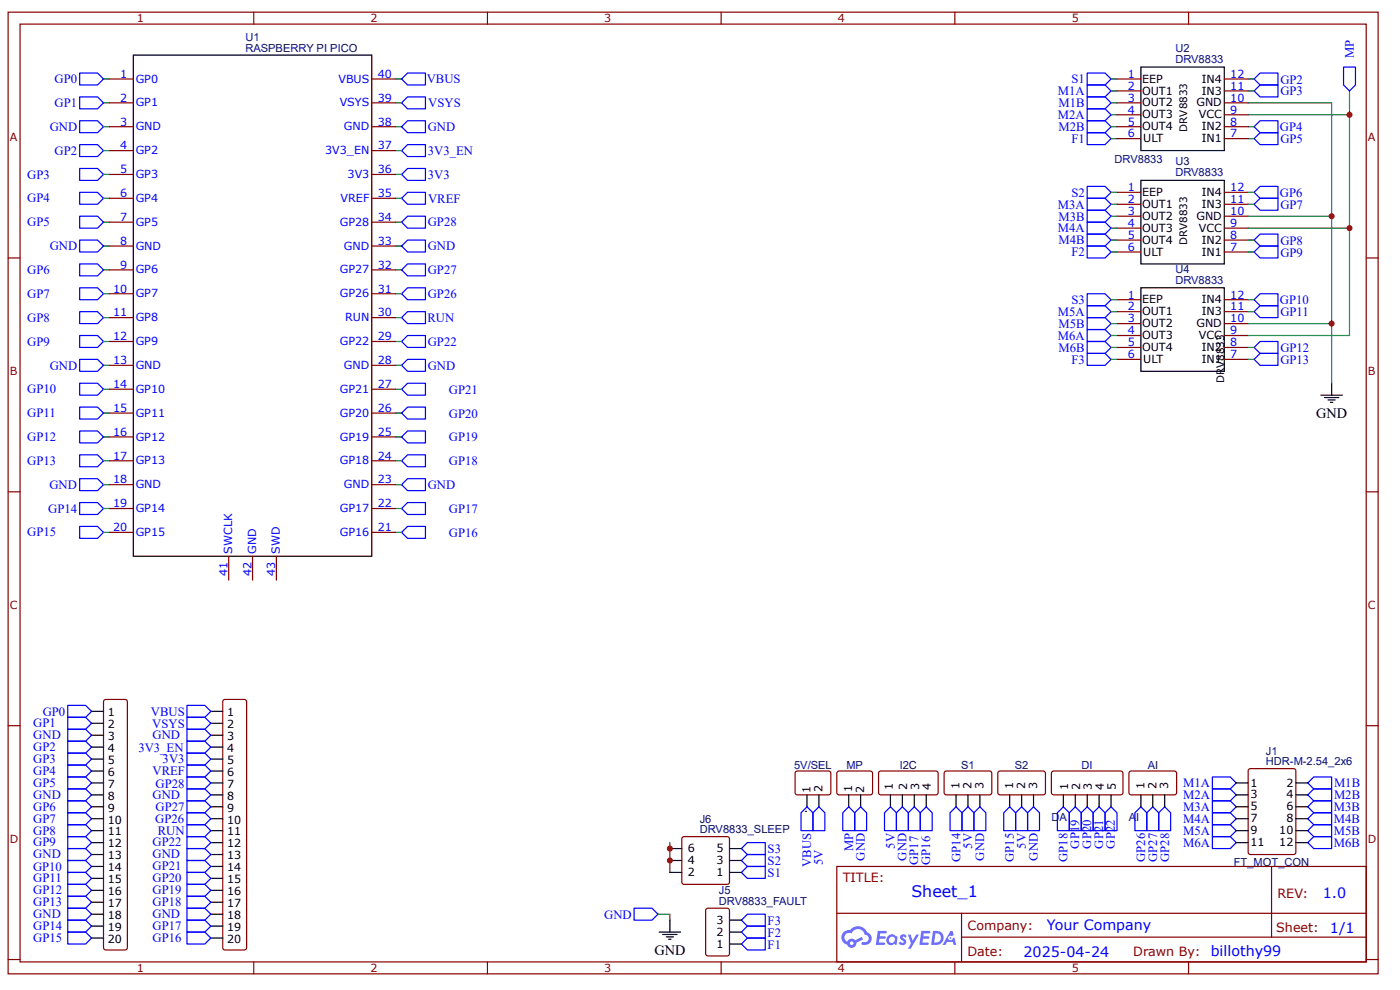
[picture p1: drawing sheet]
<svg xmlns="http://www.w3.org/2000/svg" width="297mm" height="210mm" viewBox="0 0 297 210" stroke-linecap="round" stroke-linejoin="round" font-family="sans-serif">
<g fill="none" stroke="#800" stroke-width=".25">
<path d="M1.7 2.6h290.7v203.9h-290.7zM4.3 5.1h285.5v198.8h-285.5zM53.8 2.6v2.5M103.4 2.6v2.5M153 2.6v2.5M202.6 2.6v2.5M252.1 2.6v2.5M1.7 54.7h2.6M289.8 54.7h2.6M1.7 104.3h2.6M289.8 104.3h2.6M1.7 153.8h2.6"/>
<path d="M289.8 153.8h2.6M177.5 183.7h112.3v20.2h-112.3zM177.6 193.6h112.1M204 198.7h85.7M204 193.6v10.1M269.8 183.7v15M1.7 203.4h2.6M53.8 203.9v2.6M103.4 203.9v2.6M153 203.9v2.6M202.6 203.9v2.6M252.1 203.9v2.6"/>
<path d="M289.8 203.4h2.6"/>
</g>
<g fill="#58f">
<path d="M191.1 198.2l.5-.1 .4 .1 .3 .2-.2 .5a.33 .33 0 0 0-.3-.3 .33 .33 0 0 0-.3 .1v.1a.85 .85 0 0 1 .7 .6 .85 .85 0 0 1-.3 .9l-.7 .1-.6-.4 .4-.4 .5 .3 .2-.1v-.2a.88 .88 0 0 1-.6-1.4z"/>
<path d="M192.6 198.1h.6l.4 1.3 .8-1.3h.6l-1.8 3h-.6l.7-1.1z"/>
<path d="M186.2 197.4h1.7l.2 .1-.1 .3-1.3 .1-.1 .6h1.1l.2 .3-.2 .2h-1.1l-.2 .8h1.3l.1 .3-.1 .2h-1.9z"/>
<path d="M195.5 197.4h1.6l.2 .1v.3l-1.3 .1-.1 .6h1.1l.2 .3-.3 .2h-1.1l-.1 .8h1.2l.1 .3-.1 .2h-1.9z"/>
<path d="M201.6 197.4h.5l.2 .9-.4 .2a.49 .49 0 0 0-.7 .2 .49 .49 0 0 0 .3 .7 .49 .49 0 0 0 .6-.5l.4-.2 .4 1.6h-.6l-.2-.6h-1.2l-.3 .6h-.6z"/>
<path d="M197.9 197.4l-.4 2.9h1a1.51 1.51 0 0 0 1.7-1.5 1.51 1.51 0 0 0-1.8-1.4zM198.4 197.9a1.02 1.02 0 0 1 1.2 1.1 1.02 1.02 0 0 1-1.4 .8z"/>
<path d="M188.5 198.4a1.11 1.11 0 0 0-.3 1.5 1.11 1.11 0 0 0 1.6 .3l.4 .1 .2-1.6-.4-.2a1.01 1.01 0 0 0-1.5-.1zM188.5 199.2a.66 .66 0 0 1 1.3 0 .66 .66 0 0 1-1.3 0z"/>
<path d="M179 197.6a1.58 1.58 0 0 0 .7 2.7 1.01 1.01 0 0 0 1.2 .6 1.01 1.01 0 0 0 .8-1l1.4-.7-.3-.6-1.4 .7a1.02 1.02 0 0 0-1.7 .4 .99 .99 0 0 1-.4-1.4 .99 .99 0 0 1 1.4-.4 1.48 1.48 0 0 1 1.5-.9 1.48 1.48 0 0 1 1.3 1.2 .82 .82 0 0 1 .8 1 .82 .82 0 0 1-1.2 .5l-.3 .2v.3a1.4 1.4 0 0 0 2-.6 1.4 1.4 0 0 0-.9-2 2.19 2.19 0 0 0-3.6-.4l-.8 .1zM180.3 200a.4 .4 0 0 1 .8 0 .4 .4 0 0 1-.8 0z"/>
<circle cx="201.6" cy="198.9" r=".19"/>
</g>
<g fill="none" stroke="#000" stroke-width=".25">
<path d="M28.3 11.7h50.6v106.2h-50.6zM242 14.2h17.7v17.7h-17.7zM242 38.2h17.7v17.8h-17.7zM242 61h17.7v17.7h-17.7zM280.2 83.8h4.6M281 84.3h3M281.7 84.8h1.6M282.3 85.3h.5M282.5 81.3v2.5M19.4 150.8h2.6M19.4 153.3h2.6M19.4 155.9h2.6"/>
<path d="M19.4 158.4h2.6M44.7 150.8h2.6M44.7 153.3h2.6M44.7 155.9h2.6M44.7 158.4h2.6M19.4 160.9h2.6M19.4 163.5h2.6M19.4 166h2.6M19.4 168.5h2.6M19.4 171.1h2.6M19.4 173.6h2.6M19.4 176.1h2.6"/>
<path d="M19.4 178.6h2.6M44.7 160.9h2.6M44.7 163.5h2.6M44.7 166h2.6M44.7 168.5h2.6M44.7 171.1h2.6M44.7 173.6h2.6M44.7 176.1h2.6M44.7 178.6h2.6M142.1 179.9h2.5M154.8 179.9h2.5M170.9 172h.1"/>
<path d="M171.2 168.5v2.6M173.7 168.5v2.6M180.1 168.5v2.6M182.6 168.5v2.6M188.9 168.5v2.6M191.4 168.5v2.6M194 168.5v2.6M196.5 168.5v2.6M202.8 168.5v2.6M205.4 168.5v2.6M207.9 168.5v2.6M214.2 168.5v2.6"/>
<path d="M216.7 168.5v2.6M219.3 168.5v2.6M225.6 168.5v2.6M228.1 168.5v2.6M230.6 168.5v2.6M233.2 168.5v2.6M235.7 168.5v2.6M242 168.5v2.6M244.6 168.5v2.6M247.1 168.5v2.6M262.3 166h2.5M262.3 168.5h2.5"/>
<path d="M262.3 171.1h2.5M262.3 173.6h2.5M262.3 176.1h2.5M262.3 178.6h2.5M274.9 166h2.5M274.9 168.5h2.5M274.9 171.1h2.5M274.9 173.6h2.5M274.9 176.1h2.5M274.9 178.6h2.5M19.4 181.2h2.6M19.4 183.7h2.6"/>
<path d="M19.4 186.2h2.6M19.4 188.8h2.6M19.4 191.3h2.6M19.4 193.8h2.6M19.4 196.3h2.6M19.4 198.9h2.6M44.7 181.2h2.6M44.7 183.7h2.6M44.7 186.2h2.6M44.7 188.8h2.6M44.7 191.3h2.6M44.7 193.8h2.6"/>
<path d="M44.7 196.3h2.6M44.7 198.9h2.6M139.8 197.6h4.6M140.6 198.1h3M141.4 198.6h1.5M141.9 199.1h.5M142.1 185h2.5M142.1 182.4h2.5M142.1 195.1v2.5M154.8 185h2.5M154.8 182.4h2.5M154.8 195.1h2.5"/>
<path d="M154.8 197.6h2.5M154.8 200.1h2.5"/>
</g>
<g fill="none" stroke="#800" stroke-width=".25">
<path d="M23.2 16.7h5.1M78.9 16.7h5M237 16.7h5M237 19.3h5M259.7 16.7h5.1M259.7 19.3h5.1M23.2 21.8h5.1M23.2 26.9h5.1M23.2 31.9h5.1M23.2 37h5.1M78.9 21.8h5M78.9 26.9h5"/>
<path d="M78.9 31.9h5M78.9 37h5M237 21.8h5M237 26.9h5M237 24.3h5M237 29.4h5M259.7 21.8h5.1M259.7 26.9h5.1M259.7 24.3h5.1M259.7 29.4h5.1M23.2 42h5.1M23.2 47.1h5.1"/>
<path d="M23.2 52.2h5.1M23.2 57.2h5.1M78.9 42h5M78.9 47.1h5M78.9 52.2h5M78.9 57.2h5M237 40.8h5M237 43.3h5M237 45.8h5M237 48.4h5M237 50.9h5M237 53.4h5"/>
<path d="M259.7 40.8h5.1M259.7 43.3h5.1M259.7 45.8h5.1M259.7 48.4h5.1M259.7 50.9h5.1M259.7 53.4h5.1M23.2 62.3h5.1M23.2 67.3h5.1M23.2 72.4h5.1M23.2 77.5h5.1M78.9 62.3h5M78.9 67.3h5"/>
<path d="M78.9 72.4h5M78.9 77.5h5M237 63.5h5M237 66.1h5M237 68.6h5M237 71.1h5M237 73.7h5M237 76.2h5M259.7 63.5h5.1M259.7 66.1h5.1M259.7 68.6h5.1M259.7 71.1h5.1"/>
<path d="M259.7 73.7h5.1M259.7 76.2h5.1M23.2 82.5h5.1M23.2 87.6h5.1M23.2 92.6h5.1M23.2 97.7h5.1M78.9 82.5h5M78.9 87.6h5M78.9 92.6h5M78.9 97.7h5M23.2 102.8h5.1M23.2 107.8h5.1"/>
<path d="M23.2 112.9h5.1M48.5 117.9v5.1M53.6 117.9v5.1M58.6 117.9v5.1M78.9 102.8h5M78.9 107.8h5M78.9 112.9h5M22.1 148.4l.4-.1h4l.4 .1 .1 .4v52.1l-.1 .4-.4 .1h-4.1l-.4-.2v-.3v-52.1zM47.4 148.4l.4-.1h4l.4 .1 .1 .4v52.1l-.1 .4-.4 .1h-4.1l-.4-.2v-.3v-52.1zM144.8 177.5l.3-.1h9.2l.3 .1 .2 .4v9.1l-.2 .3-.3 .2h-9.2l-.3-.2-.2-.3v-9.1zM168.8 163.6l.4-.1h6.8l.3 .5-.1 4.3-.4 .2-6.9-.1-.2-.4v-4zM177.7 163.6l.3-.1h6.9l.2 .5-.1 4.3-.4 .2-6.8-.1-.3-.4v-4z"/>
<path d="M186.5 163.6l.4-.1h11.8l.3 .5v4.2l-.5 .3h-11.8l-.3-.5v-4zM200.4 163.6l.4-.1h9.3l.3 .5v4.2l-.5 .3h-9.3l-.3-.5v-4zM211.8 163.6l.4-.1h9.3l.3 .5v4.2l-.5 .3h-9.3l-.3-.5v-4zM223.2 163.6l.4-.1h14.2l.4 .2v.3v4.1l-.2 .3-.3 .1h-14.2l-.4-.2v-.3v-4zM239.6 163.6l.4-.1h9.3l.3 .5v4.2l-.5 .3h-9.3l-.3-.5v-4zM264.9 163.1l.4-.1h9.1l.4 .2 .1 17.5-.2 .4-9.4 .1-.4-.3-.1-17.4zM149.9 192.7l.3-.1h4.1l.4 .3 .1 9.3-.4 .4-4.2 .1-.5-.3v-9.3z"/>
</g>
<g fill="none" stroke="#080" stroke-width=".25">
<path d="M22 16.7h1.2M83.9 16.7h1.3M235.7 16.7h1.3M235.7 19.3h1.3M264.8 16.7h1.3M264.8 19.3h1.3M286.3 19.3v5h-21.5M22 26.9h1.2M22 31.9h1.2M22 21.8h1.2M22 37h1.2M83.9 26.9h1.3"/>
<path d="M83.9 31.9h1.3M83.9 21.8h1.3M83.9 37h1.3M235.7 26.9h1.3M235.7 29.4h1.3M235.7 21.8h1.3M235.7 24.3h1.3M264.8 21.8h17.7v24M264.8 26.9h1.3M264.8 29.4h1.3M286.3 24.3v24.1h-21.5M22 42h1.2"/>
<path d="M22 47.1h1.2M22 57.2h1.2M22 52.2h1.2M83.9 42h1.3M83.9 47.1h1.3M83.9 57.2h1.3M83.9 52.2h1.3M235.7 50.9h1.3M235.7 48.4h1.3M235.7 45.8h1.3M235.7 43.3h1.3M235.7 40.8h1.3"/>
<path d="M235.7 53.4h1.3M264.8 45.8h17.7v22.8M264.8 50.9h1.3M264.8 43.3h1.3M264.8 40.8h1.3M264.8 53.4h1.3M286.3 48.4v22.7h-21.5M22 62.3h1.2M22 67.3h1.2M22 72.4h1.2M22 77.5h1.2M83.9 62.3h1.3"/>
<path d="M83.9 67.3h1.3M83.9 72.4h1.3M83.9 77.5h1.3M235.7 63.5h1.3M235.7 66.1h1.3M235.7 73.7h1.3M235.7 76.2h1.3M235.7 68.6h1.3M235.7 71.1h1.3M264.8 68.6h17.7v12.7M264.8 63.5h1.3M264.8 66.1h1.3"/>
<path d="M264.8 73.7h1.3M264.8 76.2h1.3M22 82.5h1.2M22 87.6h1.2M22 92.6h1.2M22 97.7h1.2M83.9 82.5h1.3M83.9 87.6h1.3M83.9 92.6h1.3M83.9 97.7h1.3M22 107.8h1.2M22 112.9h1.2"/>
<path d="M22 102.8h1.2M83.9 107.8h1.3M83.9 112.9h1.3M83.9 102.8h1.3M142.1 178.6v6.4M139.6 193.8h2.5v1.3"/>
</g>
<g fill="none" stroke="#00f" stroke-width=".25">
<path d="M16.9 15.5h3.8l1.3 1.2-1.3 1.3h-3.8zM85.2 16.7l1.3-1.2h3.8v2.5h-3.8zM230.6 18h3.8l1.3 1.3-1.3 1.2h-3.8zM230.6 15.5h3.8l1.3 1.2-1.3 1.3h-3.8zM266.1 16.7l1.2-1.2h3.8v2.5h-3.8zM266.1 19.3l1.2-1.3h3.8v2.5h-3.8zM285 14.2h2.6v3.8l-1.3 1.3-1.3-1.3zM16.9 20.5h3.8l1.3 1.3-1.3 1.3h-3.8zM16.9 30.7h3.8l1.3 1.2-1.3 1.3h-3.8zM16.9 35.7h3.8l1.3 1.3-1.3 1.2h-3.8zM16.9 25.6h3.8l1.3 1.3-1.3 1.2h-3.8zM85.2 37l1.3-1.3h3.8v2.5h-3.8z"/>
<path d="M85.2 21.8l1.3-1.3h3.8v2.6h-3.8zM85.2 31.9l1.3-1.2h3.8v2.5h-3.8zM85.2 26.9l1.3-1.3h3.8v2.5h-3.8zM230.6 20.5h3.8l1.3 1.3-1.3 1.3h-3.8zM230.6 23.1h3.8l1.3 1.2-1.3 1.3h-3.8zM230.6 25.6h3.8l1.3 1.3-1.3 1.2h-3.8zM230.6 28.1h3.8l1.3 1.3-1.3 1.3h-3.8zM230.6 39.5h3.8l1.3 1.3-1.3 1.2h-3.8zM266.1 26.9l1.2-1.3h3.8v2.5h-3.8zM266.1 29.4l1.2-1.3h3.8v2.6h-3.8zM16.9 40.8h3.8l1.3 1.2-1.3 1.3h-3.8zM16.9 45.8h3.8l1.3 1.3-1.3 1.3h-3.8z"/>
<path d="M16.9 56h3.8l1.3 1.2-1.3 1.3h-3.8zM16.9 50.9h3.8l1.3 1.3-1.3 1.2h-3.8zM85.2 57.2l1.3-1.2h3.8v2.5h-3.8zM85.2 47.1l1.3-1.3h3.8v2.6h-3.8zM85.2 42l1.3-1.2h3.8v2.5h-3.8zM85.2 52.2l1.3-1.3h3.8v2.5h-3.8zM230.6 42h3.8l1.3 1.3-1.3 1.3h-3.8zM230.6 44.6h3.8l1.3 1.2-1.3 1.3h-3.8zM230.6 47.1h3.8l1.3 1.3-1.3 1.2h-3.8zM230.6 49.6h3.8l1.3 1.3-1.3 1.3h-3.8zM230.6 52.2h3.8l1.3 1.2-1.3 1.3h-3.8zM266.1 40.8l1.2-1.3h3.8v2.5h-3.8z"/>
<path d="M266.1 43.3l1.2-1.3h3.8v2.6h-3.8zM266.1 50.9l1.2-1.3h3.8v2.6h-3.8zM266.1 53.4l1.2-1.2h3.8v2.5h-3.8zM16.9 61h3.8l1.3 1.3-1.3 1.2h-3.8zM16.9 66.1h3.8l1.3 1.2-1.3 1.3h-3.8zM16.9 71.1h3.8l1.3 1.3-1.3 1.3h-3.8zM16.9 76.2h3.8l1.3 1.3-1.3 1.2h-3.8zM85.2 72.4l1.3-1.3h3.8v2.6h-3.8zM85.2 62.3l1.3-1.3h3.8v2.5h-3.8zM85.2 67.3l1.3-1.2h3.8v2.5h-3.8zM85.2 77.5l1.3-1.3h3.8v2.5h-3.8zM230.6 72.4h3.8l1.3 1.3-1.3 1.2h-3.8z"/>
<path d="M230.6 69.9h3.8l1.3 1.2-1.3 1.3h-3.8zM230.6 67.3h3.8l1.3 1.3-1.3 1.3h-3.8zM230.6 64.8h3.8l1.3 1.3-1.3 1.2h-3.8zM230.6 74.9h3.8l1.3 1.3-1.3 1.3h-3.8zM230.6 62.3h3.8l1.3 1.2-1.3 1.3h-3.8zM266.1 63.5l1.2-1.2h3.8v2.5h-3.8zM266.1 66.1l1.2-1.3h3.8v2.5h-3.8zM266.1 73.7l1.2-1.3h3.8v2.5h-3.8zM266.1 76.2l1.2-1.3h3.8v2.6h-3.8zM16.9 81.3h3.8l1.3 1.2-1.3 1.3h-3.8zM16.9 86.3h3.8l1.3 1.3-1.3 1.2h-3.8zM16.9 91.4h3.8l1.3 1.2-1.3 1.3h-3.8z"/>
<path d="M16.9 96.4h3.8l1.3 1.3-1.3 1.3h-3.8zM85.2 97.7l1.3-1.3h3.8v2.6h-3.8zM85.2 92.6l1.3-1.2h3.8v2.5h-3.8zM85.2 87.6l1.3-1.3h3.8v2.5h-3.8zM85.2 82.5l1.3-1.2h3.8v2.5h-3.8zM16.9 106.5h3.8l1.3 1.3-1.3 1.3h-3.8zM16.9 111.6h3.8l1.3 1.3-1.3 1.2h-3.8zM16.9 101.5h3.8l1.3 1.3-1.3 1.2h-3.8zM85.2 112.9l1.3-1.3h3.8v2.5h-3.8zM85.2 107.8l1.3-1.3h3.8v2.6h-3.8zM85.2 102.8l1.3-1.3h3.8v2.5h-3.8zM14.4 149.5h3.8l1.2 1.3-1.2 1.3h-3.8z"/>
<path d="M14.4 152.1h3.8l1.2 1.2-1.2 1.3h-3.8zM14.4 157.1h3.8l1.2 1.3-1.2 1.3h-3.8zM14.4 159.7h3.8l1.2 1.2-1.2 1.3h-3.8zM14.4 154.6h3.8l1.2 1.3-1.2 1.2h-3.8zM39.7 149.5h3.8l1.2 1.3-1.2 1.3h-3.8zM39.7 152.1h3.8l1.2 1.2-1.2 1.3h-3.8zM39.7 157.1h3.8l1.2 1.3-1.2 1.3h-3.8zM39.7 159.7h3.8l1.2 1.2-1.2 1.3h-3.8zM39.7 154.6h3.8l1.2 1.3-1.2 1.2h-3.8zM14.4 162.2h3.8l1.2 1.3-1.2 1.2h-3.8zM14.4 164.7h3.8l1.2 1.3-1.2 1.3h-3.8zM14.4 169.8h3.8l1.2 1.3-1.2 1.2h-3.8z"/>
<path d="M14.4 172.3h3.8l1.2 1.3-1.2 1.2h-3.8zM14.4 174.8h3.8l1.2 1.3-1.2 1.3h-3.8zM14.4 177.4h3.8l1.2 1.2-1.2 1.3h-3.8zM14.4 179.9h3.8l1.2 1.3-1.2 1.2h-3.8zM14.4 167.3h3.8l1.2 1.2-1.2 1.3h-3.8zM39.7 177.4h3.8l1.2 1.2-1.2 1.3h-3.8zM39.7 162.2h3.8l1.2 1.3-1.2 1.2h-3.8zM39.7 179.9h3.8l1.2 1.3-1.2 1.2h-3.8zM39.7 174.8h3.8l1.2 1.3-1.2 1.3h-3.8zM39.7 169.8h3.8l1.2 1.3-1.2 1.2h-3.8zM39.7 172.3h3.8l1.2 1.3-1.2 1.2h-3.8zM39.7 167.3h3.8l1.2 1.2-1.2 1.3h-3.8z"/>
<path d="M39.7 164.7h3.8l1.2 1.3-1.2 1.3h-3.8zM157.3 179.9l1.3-1.3h3.7v2.6h-3.7zM171.2 171.1l1.3 1.2v3.8h-2.6v-3.8zM173.7 171.1l1.3 1.2v3.8h-2.5v-3.8zM180.1 171.1l1.2 1.2v3.8h-2.5v-3.8zM182.6 171.1l1.3 1.2v3.8h-2.6v-3.8zM188.9 171.1l1.3 1.2v3.8h-2.6v-3.8zM191.4 171.1l1.3 1.2v3.8h-2.5v-3.8zM194 171.1l1.2 1.2v3.8h-2.5v-3.8zM196.5 171.1l1.3 1.2v3.8h-2.6v-3.8zM202.8 171.1l1.3 1.2v3.8h-2.5v-3.8zM205.4 171.1l1.2 1.2v3.8h-2.5v-3.8z"/>
<path d="M207.9 171.1l1.2 1.2v3.8h-2.5v-3.8zM214.2 171.1l1.3 1.2v3.8h-2.6v-3.8zM216.7 171.1l1.3 1.2v3.8h-2.5v-3.8zM219.3 171.1l1.2 1.2v3.8h-2.5v-3.8zM225.6 171.1l1.3 1.2v3.8h-2.6v-3.8zM228.1 171.1l1.3 1.2v3.8h-2.5v-3.8zM230.6 171.1l1.3 1.2v3.8h-2.5v-3.8zM233.2 171.1l1.2 1.2v3.8h-2.5v-3.8zM235.7 171.1l1.3 1.2v3.8h-2.6v-3.8zM242 171.1l1.3 1.2v3.8h-2.5v-3.8zM244.6 171.1l1.2 1.2v3.8h-2.5v-3.8zM247.1 171.1l1.3 1.2v3.8h-2.6v-3.8z"/>
<path d="M257.2 164.7h3.8l1.3 1.3-1.3 1.3h-3.8zM257.2 167.3h3.8l1.3 1.2-1.3 1.3h-3.8zM257.2 169.8h3.8l1.3 1.3-1.3 1.2h-3.8zM257.2 172.3h3.8l1.3 1.3-1.3 1.2h-3.8zM257.2 174.8h3.8l1.3 1.3-1.3 1.3h-3.8zM257.2 177.4h3.8l1.3 1.2-1.3 1.3h-3.8zM277.4 166l1.3-1.3h3.8v2.6h-3.8zM277.4 168.5l1.3-1.2h3.8v2.5h-3.8zM277.4 171.1l1.3-1.3h3.8v2.5h-3.8zM277.4 173.6l1.3-1.3h3.8v2.5h-3.8zM277.4 176.1l1.3-1.3h3.8v2.6h-3.8zM277.4 178.6l1.3-1.2h3.8v2.5h-3.8z"/>
<path d="M14.4 192.6h3.8l1.2 1.2-1.2 1.3h-3.8zM14.4 182.4h3.8l1.2 1.3-1.2 1.3h-3.8zM14.4 185h3.8l1.2 1.2-1.2 1.3h-3.8zM14.4 187.5h3.8l1.2 1.3-1.2 1.2h-3.8zM14.4 190h3.8l1.2 1.3-1.2 1.3h-3.8zM14.4 195.1h3.8l1.2 1.2-1.2 1.3h-3.8zM14.4 197.6h3.8l1.2 1.3-1.2 1.2h-3.8zM39.7 197.6h3.8l1.2 1.3-1.2 1.2h-3.8zM39.7 195.1h3.8l1.2 1.2-1.2 1.3h-3.8zM39.7 190h3.8l1.2 1.3-1.2 1.3h-3.8zM39.7 187.5h3.8l1.2 1.3-1.2 1.2h-3.8zM39.7 185h3.8l1.2 1.2-1.2 1.3h-3.8z"/>
<path d="M39.7 182.4h3.8l1.2 1.3-1.2 1.3h-3.8zM39.7 192.6h3.8l1.2 1.2-1.2 1.3h-3.8zM134.5 192.6h3.8l1.3 1.2-1.3 1.3h-3.8zM157.3 182.4l1.3-1.2h3.7v2.5h-3.7zM157.3 185l1.3-1.3h3.7v2.5h-3.7zM157.3 195.1l1.3-1.3h3.7v2.5h-3.7zM157.3 197.6l1.3-1.3h3.7v2.6h-3.7zM157.3 200.1l1.3-1.2h3.7v2.5h-3.7z"/>
</g>
<g fill="#c00">
<circle cx="282.5" cy="45.8" r=".63"/>
<circle cx="286.3" cy="24.3" r=".63"/>
<circle cx="286.3" cy="48.4" r=".63"/>
<circle cx="142.1" cy="182.4" r=".63"/>
<circle cx="142.1" cy="179.9" r=".63"/>
<circle cx="282.5" cy="68.6" r=".63"/>
</g>
<text font-size="3.4" fill="#00f" x="193.4" y="190.2">Sheet_1</text>
<g font-size="3">
<text x="279.2" y="88.7">GND</text>
<text x="138.8" y="202.4">GND</text>
</g>
<g font-size="3" fill="#00f">
<text x="280.6" y="190.3">1.0</text>
<text x="222.1" y="197.2">Your Company</text>
<text x="282.2" y="197.7">1/1</text>
<text x="217.1" y="202.8">2025-04-24</text>
<text x="256.9" y="202.7">billothy99</text>
</g>
<g font-size="2.7" fill="#00f">
<text x="11.6" y="17.7">GP0</text>
<text x="90.5" y="17.7">VBUS</text>
<text x="227.3" y="17.7">S1</text>
<text x="271.6" y="17.7">GP2</text>
<text x="287.2" y="12.3" transform="rotate(-90 287.2 12.3)">MP</text>
<text x="11.6" y="22.7">GP1</text>
<text x="90.9" y="22.7">VSYS</text>
<text x="224.4" y="20.2">M1A</text>
<text x="224.6" y="22.7">M1B</text>
<text x="271.6" y="20.2">GP3</text>
<text x="10.6" y="27.8">GND</text>
<text x="90.8" y="27.8">GND</text>
<text x="224.4" y="25.2">M2A</text>
<text x="224.6" y="27.8">M2B</text>
<text x="271.5" y="27.8">GP4</text>
<text x="11.6" y="32.8">GP2</text>
<text x="90.8" y="32.8">3V3_EN</text>
<text x="227.3" y="30.3">F1</text>
<text x="271.6" y="30.4">GP5</text>
<text x="5.8" y="37.9">GP3</text>
<text x="90.8" y="38">3V3</text>
<text x="227.3" y="41.7">S2</text>
<text x="271.5" y="41.7">GP6</text>
<text x="5.8" y="42.9">GP4</text>
<text x="5.8" y="48">GP5</text>
<text x="90.8" y="43">VREF</text>
<text x="224.4" y="44.2">M3A</text>
<text x="224.6" y="46.7">M3B</text>
<text x="271.6" y="44.3">GP7</text>
<text x="10.6" y="53.1">GND</text>
<text x="90.8" y="48">GP28</text>
<text x="90.8" y="53">GND</text>
<text x="224.4" y="49.3">M4A</text>
<text x="224.6" y="51.8">M4B</text>
<text x="271.6" y="51.9">GP8</text>
<text x="5.8" y="58.1">GP6</text>
<text x="90.8" y="58.1">GP27</text>
<text x="227.3" y="54.3">F2</text>
<text x="271.6" y="54.4">GP9</text>
<text x="5.8" y="63.1">GP7</text>
<text x="90.8" y="63.2">GP26</text>
<text x="227.3" y="64.5">S3</text>
<text x="271.5" y="64.5">GP10</text>
<text x="5.8" y="68.2">GP8</text>
<text x="90.7" y="68.2">RUN</text>
<text x="224.4" y="67">M5A</text>
<text x="224.6" y="69.5">M5B</text>
<text x="271.6" y="67">GP11</text>
<text x="5.8" y="73.3">GP9</text>
<text x="90.8" y="73.3">GP22</text>
<text x="224.4" y="72">M6A</text>
<text x="224.6" y="74.6">M6B</text>
<text x="227.3" y="77.1">F3</text>
<text x="271.6" y="74.6">GP12</text>
<text x="271.6" y="77.2">GP13</text>
<text x="5.8" y="83.4">GP10</text>
<text x="10.6" y="78.4">GND</text>
<text x="90.8" y="78.3">GND</text>
<text x="95.2" y="83.5">GP21</text>
<text x="5.8" y="88.4">GP11</text>
<text x="95.2" y="88.5">GP20</text>
<text x="5.8" y="93.5">GP12</text>
<text x="95.2" y="93.6">GP19</text>
<text x="5.8" y="98.6">GP13</text>
<text x="95.2" y="98.6">GP18</text>
<text x="10.5" y="103.7">GND</text>
<text x="90.8" y="103.6">GND</text>
<text x="5.8" y="113.7">GP15</text>
<text x="10.2" y="108.7">GP14</text>
<text x="95.2" y="113.8">GP16</text>
<text x="95.2" y="108.8">GP17</text>
<text x="7.1" y="154.2">GP1</text>
<text x="9.1" y="151.7">GP0</text>
<text x="32" y="151.8">VBUS</text>
<text x="32.3" y="154.3">VSYS</text>
<text x="7.1" y="159.2">GP2</text>
<text x="7.1" y="161.7">GP3</text>
<text x="7.1" y="156.7">GND</text>
<text x="29.4" y="159.4">3V3_EN</text>
<text x="32.4" y="156.7">GND</text>
<text x="34.5" y="161.9">3V3</text>
<text x="7.1" y="164.3">GP4</text>
<text x="7.1" y="166.8">GP5</text>
<text x="32.4" y="164.4">VREF</text>
<text x="33" y="167">GP28</text>
<text x="251" y="166.9">M1A</text>
<text x="283" y="166.9">M1B</text>
<text x="7.1" y="171.9">GP6</text>
<text x="7.1" y="169.3">GND</text>
<text x="32.4" y="169.3">GND</text>
<text x="33" y="172">GP27</text>
<text x="251" y="169.4">M2A</text>
<text x="251" y="172">M3A</text>
<text x="283" y="172">M3B</text>
<text x="283" y="169.4">M2B</text>
<text x="7.1" y="174.4">GP7</text>
<text x="7.1" y="176.9">GP8</text>
<text x="7.1" y="179.5">GP9</text>
<text x="32.4" y="179.5">GP22</text>
<text x="32.9" y="174.5">GP26</text>
<text x="33.5" y="177.1">RUN</text>
<text x="189.8" y="179.9" transform="rotate(-90 189.8 179.9)">5V</text>
<text x="206.3" y="179.9" transform="rotate(-90 206.3 179.9)">5V</text>
<text x="217.6" y="179.9" transform="rotate(-90 217.6 179.9)">5V</text>
<text x="229" y="179.9" transform="rotate(-90 229 179.9)">GP19</text>
<text x="231.5" y="179.9" transform="rotate(-90 231.5 179.9)">GP20</text>
<text x="234" y="179.9" transform="rotate(-90 234 179.9)">GP21</text>
<text x="236.5" y="179.9" transform="rotate(-90 236.5 179.9)">GP22</text>
<text x="251" y="174.5">M4A</text>
<text x="251" y="177">M5A</text>
<text x="251" y="179.6">M6A</text>
<text x="283" y="174.5">M4B</text>
<text x="283" y="177">M5B</text>
<text x="283" y="179.6">M6B</text>
<text x="7" y="184.7">GP10</text>
<text x="7.1" y="182">GND</text>
<text x="32.4" y="184.5">GP21</text>
<text x="32.4" y="182">GND</text>
<text x="162.9" y="180.9">S3</text>
<text x="162.9" y="183.4">S2</text>
<text x="162.9" y="185.9">S1</text>
<text x="172.1" y="183.8" transform="rotate(-90 172.1 183.8)">VBUS</text>
<text x="174.5" y="183.4" transform="rotate(-90 174.5 183.4)">5V</text>
<text x="181" y="180.5" transform="rotate(-90 181 180.5)">MP</text>
<text x="183.5" y="182.5" transform="rotate(-90 183.5 182.5)">GND</text>
<text x="192.3" y="182.5" transform="rotate(-90 192.3 182.5)">GND</text>
<text x="194.8" y="183.4" transform="rotate(-90 194.8 183.4)">GP17</text>
<text x="197.3" y="183.4" transform="rotate(-90 197.3 183.4)">GP16</text>
<text x="203.7" y="182.8" transform="rotate(-90 203.7 182.8)">GP14</text>
<text x="208.8" y="182.5" transform="rotate(-90 208.8 182.5)">GND</text>
<text x="215.1" y="182.8" transform="rotate(-90 215.1 182.8)">GP15</text>
<text x="220.2" y="182.5" transform="rotate(-90 220.2 182.5)">GND</text>
<text x="226.5" y="182.8" transform="rotate(-90 226.5 182.8)">GP18</text>
<text x="242.9" y="182.8" transform="rotate(-90 242.9 182.8)">GP26</text>
<text x="245.5" y="182.8" transform="rotate(-90 245.5 182.8)">GP27</text>
<text x="248" y="182.8" transform="rotate(-90 248 182.8)">GP28</text>
<text x="7.1" y="187">GP11</text>
<text x="7.1" y="189.6">GP12</text>
<text x="32.4" y="189.6">GP19</text>
<text x="32.4" y="187">GP20</text>
<text x="7.1" y="194.6">GND</text>
<text x="7.1" y="192.1">GP13</text>
<text x="7.1" y="197.2">GP14</text>
<text x="32.4" y="197.2">GP17</text>
<text x="32.4" y="192.1">GP18</text>
<text x="32.4" y="194.6">GND</text>
<text x="128.2" y="194.8">GND</text>
<text x="162.9" y="196.1">F3</text>
<text x="7.1" y="199.7">GP15</text>
<text x="32.4" y="199.7">GP16</text>
<text x="162.9" y="198.6">F2</text>
<text x="162.9" y="201.1">F1</text>
</g>
<g font-size="2.7" fill="#800">
<text x="178.8" y="187">TITLE:</text>
<text x="271" y="190.3">REV:</text>
<text x="205.3" y="197.2">Company:</text>
<text x="270.8" y="197.6">Sheet:</text>
<text x="205.3" y="202.7">Date:</text>
<text x="240.4" y="202.7">Drawn By:</text>
</g>
<g font-size="2.4" fill="#800">
<text x="29" y="4.7">1</text>
<text x="78.6" y="4.7">2</text>
<text x="128.2" y="4.7">3</text>
<text x="177.8" y="4.7">4</text>
<text x="227.4" y="4.7">5</text>
<text x="2.1" y="29.9">A</text>
<text x="290.2" y="29.9">A</text>
<text x="2.1" y="79.5">B</text>
<text x="290.2" y="79.5">B</text>
<text x="2.1" y="129.1">C</text>
<text x="290.2" y="129.1">C</text>
<text x="2.1" y="178.6">D</text>
<text x="290.2" y="178.6">D</text>
<text x="29" y="206.1">1</text>
<text x="78.6" y="206.1">2</text>
<text x="128.2" y="206.1">3</text>
<text x="177.8" y="206.1">4</text>
<text x="227.4" y="206.1">5</text>
</g>
<g font-size="2.4" fill="#000080">
<text x="52" y="10.9">RASPBERRY PI PICO</text>
<text x="52" y="8.6">U1</text>
<text x="249.4" y="11">U2</text>
<text x="249.4" y="13.3">DRV8833</text>
<text x="236.5" y="34.5">DRV8833</text>
<text x="249.4" y="35">U3</text>
<text x="249.4" y="37.3">DRV8833</text>
<text x="249.4" y="57.8">U4</text>
<text x="249.4" y="60.1">DRV8833</text>
<text x="268.6" y="160">J1</text>
<text x="168.5" y="163">5V/SEL</text>
<text x="179.6" y="163">MP</text>
<text x="190.9" y="163">I2C</text>
<text x="203.9" y="163">S1</text>
<text x="215.3" y="163">S2</text>
<text x="229.5" y="163">DI</text>
<text x="243.5" y="163">AI</text>
<text x="268.6" y="162.2">HDR-M-2.54_2x6</text>
<text x="148.5" y="176.6">DRV8833_SLEEP</text>
<text x="148.5" y="174.4">J6</text>
<text x="223.1" y="174.1">D</text>
<text x="224.8" y="174.1">A</text>
<text x="239.5" y="174.1">A</text>
<text x="241.1" y="174.1">I</text>
<text x="261.8" y="183.7">FT_MOT_CON</text>
<text x="152.5" y="191.8">DRV8833_FAULT</text>
<text x="152.5" y="189.6">J5</text>
</g>
<g font-size="2.4" fill="#00f">
<text x="25.5" y="16.5">1</text>
<text x="28.8" y="17.5">GP0</text>
<text x="71.8" y="17.5">VBUS</text>
<text x="80.1" y="16.5">40</text>
<text x="239.3" y="16.5">1</text>
<text x="261" y="16.5">12</text>
<text x="25.5" y="21.6">2</text>
<text x="28.8" y="22.6">GP1</text>
<text x="72.1" y="22.6">VSYS</text>
<text x="80.1" y="21.6">39</text>
<text x="239.3" y="19">2</text>
<text x="239.3" y="21.6">3</text>
<text x="261" y="21.6">10</text>
<text x="261" y="19">11</text>
<text x="25.5" y="26.6">3</text>
<text x="28.8" y="27.6">GND</text>
<text x="73" y="27.6">GND</text>
<text x="80.1" y="26.6">38</text>
<text x="239.3" y="24.1">4</text>
<text x="239.3" y="26.6">5</text>
<text x="239.3" y="29.1">6</text>
<text x="261" y="29.1">7</text>
<text x="261" y="26.6">8</text>
<text x="261" y="24.1">9</text>
<text x="25.5" y="31.7">4</text>
<text x="28.8" y="32.7">GP2</text>
<text x="69" y="32.7">3V3_EN</text>
<text x="80.1" y="31.7">37</text>
<text x="25.5" y="36.7">5</text>
<text x="25.5" y="41.8">6</text>
<text x="28.8" y="37.7">GP3</text>
<text x="73.8" y="37.7">3V3</text>
<text x="80.1" y="41.8">35</text>
<text x="80.1" y="36.7">36</text>
<text x="239.3" y="40.5">1</text>
<text x="261" y="40.5">12</text>
<text x="25.5" y="46.8">7</text>
<text x="28.8" y="42.8">GP4</text>
<text x="28.8" y="47.9">GP5</text>
<text x="72.1" y="47.9">GP28</text>
<text x="72.3" y="42.8">VREF</text>
<text x="80.1" y="46.8">34</text>
<text x="239.3" y="43.1">2</text>
<text x="239.3" y="45.6">3</text>
<text x="261" y="45.6">10</text>
<text x="261" y="43.1">11</text>
<text x="25.5" y="51.9">8</text>
<text x="28.8" y="52.9">GND</text>
<text x="73" y="52.9">GND</text>
<text x="80.1" y="51.9">33</text>
<text x="239.3" y="48.1">4</text>
<text x="239.3" y="50.6">5</text>
<text x="239.3" y="53.2">6</text>
<text x="261" y="53.2">7</text>
<text x="261" y="50.6">8</text>
<text x="261" y="48.1">9</text>
<text x="25.5" y="57">9</text>
<text x="28.8" y="58">GP6</text>
<text x="72.1" y="58">GP27</text>
<text x="80.1" y="57">32</text>
<text x="24" y="62">10</text>
<text x="28.8" y="63">GP7</text>
<text x="72.1" y="63">GP26</text>
<text x="80.1" y="62">31</text>
<text x="239.3" y="63.3">1</text>
<text x="239.3" y="65.8">2</text>
<text x="261" y="65.8">11</text>
<text x="261" y="63.3">12</text>
<text x="24" y="67.1">11</text>
<text x="28.8" y="68.1">GP8</text>
<text x="73.2" y="68.1">RUN</text>
<text x="80.1" y="67.1">30</text>
<text x="239.3" y="68.4">3</text>
<text x="239.3" y="70.9">4</text>
<text x="261" y="70.9">9</text>
<text x="261" y="68.4">10</text>
<text x="24" y="72.1">12</text>
<text x="24" y="77.2">13</text>
<text x="28.8" y="73.2">GP9</text>
<text x="72.1" y="73.2">GP22</text>
<text x="80.1" y="77.2">28</text>
<text x="80.1" y="72.1">29</text>
<text x="239.3" y="73.4">5</text>
<text x="239.3" y="75.9">6</text>
<text x="261" y="75.9">7</text>
<text x="261" y="73.4">8</text>
<text x="24" y="82.3">14</text>
<text x="28.8" y="78.2">GND</text>
<text x="28.8" y="83.3">GP10</text>
<text x="72.1" y="83.3">GP21</text>
<text x="73" y="78.2">GND</text>
<text x="80.1" y="82.3">27</text>
<text x="24" y="87.3">15</text>
<text x="28.8" y="88.3">GP11</text>
<text x="72.1" y="88.3">GP20</text>
<text x="80.1" y="87.3">26</text>
<text x="24" y="92.4">16</text>
<text x="28.8" y="93.4">GP12</text>
<text x="72.1" y="93.4">GP19</text>
<text x="80.1" y="92.4">25</text>
<text x="24" y="97.4">17</text>
<text x="28.8" y="98.5">GP13</text>
<text x="72.1" y="98.5">GP18</text>
<text x="80.1" y="97.4">24</text>
<text x="24" y="102.5">18</text>
<text x="24" y="107.6">19</text>
<text x="28.8" y="103.5">GND</text>
<text x="73" y="103.5">GND</text>
<text x="80.1" y="107.6">22</text>
<text x="80.1" y="102.5">23</text>
<text x="24" y="112.6">20</text>
<text x="28.8" y="108.6">GP14</text>
<text x="28.8" y="113.6">GP15</text>
<text x="72.1" y="113.6">GP16</text>
<text x="72.1" y="108.6">GP17</text>
<text x="80.1" y="112.6">21</text>
<text x="49.3" y="117.4" transform="rotate(-90 49.3 117.4)">SWCLK</text>
<text x="54.3" y="117.4" transform="rotate(-90 54.3 117.4)">GND</text>
<text x="59.4" y="117.4" transform="rotate(-90 59.4 117.4)">SWD</text>
<text x="48.3" y="122.2" transform="rotate(-90 48.3 122.2)">41</text>
<text x="53.3" y="122.2" transform="rotate(-90 53.3 122.2)">42</text>
<text x="58.4" y="122.2" transform="rotate(-90 58.4 122.2)">43</text>
</g>
<g font-size="2.4">
<text x="242.3" y="17.5">EEP</text>
<text x="255" y="17.5">IN4</text>
<text x="242.3" y="20">OUT1</text>
<text x="242.3" y="22.6">OUT2</text>
<text x="253.8" y="22.6">GND</text>
<text x="255" y="20">IN3</text>
<text x="242.3" y="25.1">OUT3</text>
<text x="242.3" y="27.6">OUT4</text>
<text x="254.3" y="25.1">VCC</text>
<text x="255" y="27.6">IN2</text>
<text x="242.5" y="30.2">ULT</text>
<text x="255" y="30.2">IN1</text>
<text x="242.3" y="41.5">EEP</text>
<text x="255" y="41.5">IN4</text>
<text x="242.3" y="44.1">OUT1</text>
<text x="242.3" y="46.6">OUT2</text>
<text x="253.8" y="46.6">GND</text>
<text x="255" y="44.1">IN3</text>
<text x="242.3" y="49.1">OUT3</text>
<text x="242.3" y="51.7">OUT4</text>
<text x="254.3" y="49.1">VCC</text>
<text x="255" y="51.7">IN2</text>
<text x="242.5" y="54.2">ULT</text>
<text x="255" y="54.2">IN1</text>
<text x="242.3" y="64.3">EEP</text>
<text x="255" y="64.3">IN4</text>
<text x="242.3" y="66.8">OUT1</text>
<text x="242.3" y="69.4">OUT2</text>
<text x="242.3" y="71.9">OUT3</text>
<text x="253.8" y="69.4">GND</text>
<text x="254.3" y="71.9">VCC</text>
<text x="255" y="66.8">IN3</text>
<text x="242.3" y="74.4">OUT4</text>
<text x="242.5" y="77">ULT</text>
<text x="255" y="77">IN1</text>
<text x="255" y="74.4">IN2</text>
<text x="22.9" y="151.8">1</text>
<text x="22.9" y="154.4">2</text>
<text x="48.2" y="151.8">1</text>
<text x="48.2" y="154.4">2</text>
<text x="22.9" y="156.9">3</text>
<text x="22.9" y="159.4">4</text>
<text x="22.9" y="161.9">5</text>
<text x="48.2" y="156.9">3</text>
<text x="48.2" y="159.4">4</text>
<text x="48.2" y="161.9">5</text>
<text x="22.9" y="164.5">6</text>
<text x="22.9" y="167">7</text>
<text x="48.2" y="164.5">6</text>
<text x="48.2" y="167">7</text>
<text x="189.4" y="167.6" transform="rotate(-90 189.4 167.6)">1</text>
<text x="192.5" y="167.6" transform="rotate(-90 192.5 167.6)">2</text>
<text x="195" y="167.6" transform="rotate(-90 195 167.6)">3</text>
<text x="197.5" y="167.6" transform="rotate(-90 197.5 167.6)">4</text>
<text x="203.6" y="167.3" transform="rotate(-90 203.6 167.3)">1</text>
<text x="206.1" y="167.3" transform="rotate(-90 206.1 167.3)">2</text>
<text x="208.6" y="167.3" transform="rotate(-90 208.6 167.3)">3</text>
<text x="215" y="167.3" transform="rotate(-90 215 167.3)">1</text>
<text x="217.5" y="167.3" transform="rotate(-90 217.5 167.3)">2</text>
<text x="220" y="167.3" transform="rotate(-90 220 167.3)">3</text>
<text x="226.6" y="167.6" transform="rotate(-90 226.6 167.6)">1</text>
<text x="229.1" y="167.6" transform="rotate(-90 229.1 167.6)">2</text>
<text x="231.7" y="167.6" transform="rotate(-90 231.7 167.6)">3</text>
<text x="234.2" y="167.6" transform="rotate(-90 234.2 167.6)">4</text>
<text x="236.7" y="167.6" transform="rotate(-90 236.7 167.6)">5</text>
<text x="242.8" y="167.3" transform="rotate(-90 242.8 167.3)">1</text>
<text x="245.3" y="167.3" transform="rotate(-90 245.3 167.3)">2</text>
<text x="247.8" y="167.3" transform="rotate(-90 247.8 167.3)">3</text>
<text x="265.3" y="166.8">1</text>
<text x="272.9" y="166.8">2</text>
<text x="22.9" y="169.5">8</text>
<text x="22.9" y="172.1">9</text>
<text x="48.2" y="169.5">8</text>
<text x="48.2" y="172.1">9</text>
<text x="172" y="168" transform="rotate(-90 172 168)">1</text>
<text x="174.5" y="168" transform="rotate(-90 174.5 168)">2</text>
<text x="180.8" y="168" transform="rotate(-90 180.8 168)">1</text>
<text x="183.3" y="168" transform="rotate(-90 183.3 168)">2</text>
<text x="265.3" y="169.3">3</text>
<text x="265.3" y="171.8">5</text>
<text x="272.9" y="169.3">4</text>
<text x="272.9" y="171.8">6</text>
<text x="22.9" y="174.6">10</text>
<text x="22.9" y="177.1">11</text>
<text x="22.9" y="179.7">12</text>
<text x="48.2" y="174.6">10</text>
<text x="48.2" y="177.1">11</text>
<text x="48.2" y="179.7">12</text>
<text x="265.3" y="174.3">7</text>
<text x="265.3" y="176.9">9</text>
<text x="265.3" y="179.4">11</text>
<text x="271.4" y="176.9">10</text>
<text x="271.4" y="179.4">12</text>
<text x="272.9" y="174.3">8</text>
<text x="22.9" y="182.2">13</text>
<text x="22.9" y="184.7">14</text>
<text x="48.2" y="182.2">13</text>
<text x="48.2" y="184.7">14</text>
<text x="145.9" y="185.7">2</text>
<text x="145.9" y="183.2">4</text>
<text x="145.9" y="180.7">6</text>
<text x="152" y="185.7">1</text>
<text x="152" y="183.2">3</text>
<text x="152" y="180.7">5</text>
<text x="22.9" y="187.2">15</text>
<text x="22.9" y="189.8">16</text>
<text x="48.2" y="187.2">15</text>
<text x="48.2" y="189.8">16</text>
<text x="22.9" y="192.3">17</text>
<text x="22.9" y="194.8">18</text>
<text x="22.9" y="197.4">19</text>
<text x="48.2" y="192.3">17</text>
<text x="48.2" y="194.8">18</text>
<text x="48.2" y="197.4">19</text>
<text x="152" y="195.8">3</text>
<text x="22.9" y="199.9">20</text>
<text x="48.2" y="199.9">20</text>
<text x="152" y="200.9">1</text>
<text x="152" y="198.4">2</text>
</g>
<g font-size="2.2">
<text x="251.9" y="27.9" transform="rotate(-90 251.9 27.9)">DRV8833</text>
<text x="251.9" y="51.9" transform="rotate(-90 251.9 51.9)">DRV8833</text>
<text x="259.7" y="81.3" transform="rotate(-90 259.7 81.3)">DRV8833</text>
</g>
</svg>
